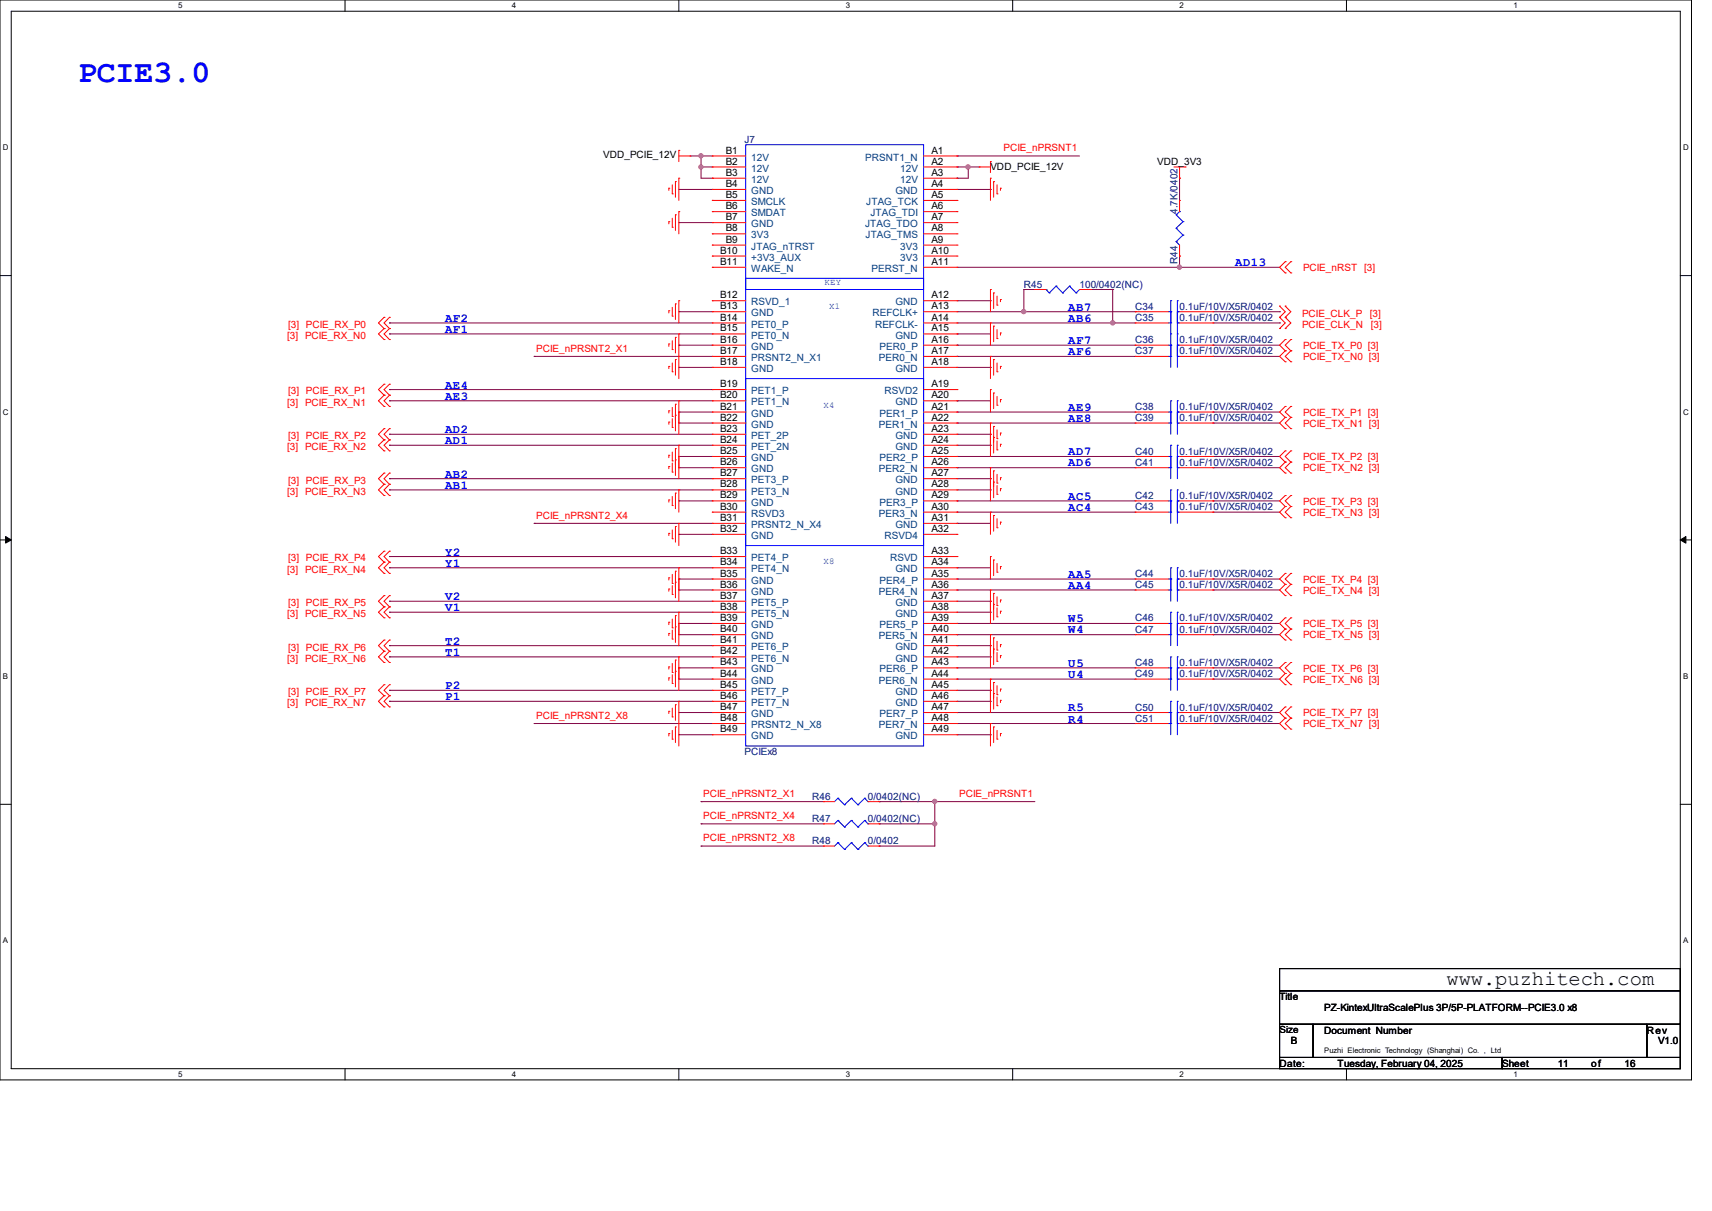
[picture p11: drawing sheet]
<svg xmlns="http://www.w3.org/2000/svg" width="297mm" height="210mm" viewBox="0 0 297 210" stroke-linecap="round" stroke-linejoin="round" font-family="sans-serif">
<path d="M0 0h293.5v187.3h-293.5zM1.9 1.9h289.6v183.4h-289.6z" fill="none" stroke="#000" stroke-width=".17"/>
<g fill="#fff">
<path d="M30.9 .2h.8v1.5h-.8z"/>
<path d="M30.9 185.5h.8v1.6h-.8z"/>
</g>
<path d="M59.9 0v1.9M59.9 185.3v2" fill="none" stroke="#000" stroke-width=".17"/>
<g fill="#fff">
<path d="M88.8 .2h.8v1.5h-.8z"/>
<path d="M88.8 185.5h.8v1.6h-.8z"/>
</g>
<path d="M117.8 0v1.9M117.8 185.3v2" fill="none" stroke="#000" stroke-width=".17"/>
<g fill="#fff">
<path d="M146.7 .2h.8v1.5h-.8z"/>
<path d="M146.7 185.5h.8v1.6h-.8z"/>
</g>
<path d="M175.7 0v1.9M175.7 185.3v2" fill="none" stroke="#000" stroke-width=".17"/>
<g fill="#fff">
<path d="M204.6 .2h.8v1.5h-.8z"/>
<path d="M204.6 185.5h.8v1.6h-.8z"/>
</g>
<path d="M233.6 0v1.9M233.6 185.3v2" fill="none" stroke="#000" stroke-width=".17"/>
<g fill="#fff">
<path d="M262.6 .2h.7v1.5h-.7z"/>
<path d="M262.6 185.5h.7v1.6h-.7z"/>
<path d="M.5 24.8h1v1.6h-1z"/>
<path d="M292 24.8h1v1.6h-1z"/>
<path d="M.5 70.7h1v1.5h-1z"/>
<path d="M292 70.7h1v1.5h-1z"/>
</g>
<path d="M0 47.8h1.9M291.5 47.8h2" fill="none" stroke="#000" stroke-width=".17"/>
<g fill="#fff">
<path d="M.5 116.5h.9v1.6h-.9z"/>
<path d="M292 116.5h.9v1.6h-.9z"/>
</g>
<path d="M0 93.6h1.9M291.5 93.6h2" fill="none" stroke="#000" stroke-width=".17"/>
<path d="M1 93l.9 .6-.9 .6zM291.5 93.6l1-.6v1.2z" fill="#000" stroke="#000" stroke-width=".17"/>
<g fill="#fff">
<path d="M.5 162.4h.9v1.5h-.9z"/>
<path d="M292 162.4h.9v1.5h-.9z"/>
</g>
<path d="M0 139.5h1.9M291.5 139.5h2M222 168h69.5v3.8h-69.5zM222 171.8h69.5v5.8h-69.5zM222 177.6h5.8v5.8h-5.8zM227.8 177.6h57.9v5.8h-57.9zM285.7 177.6h5.8v5.8h-5.8zM222 183.4h38.6v1.9h-38.6zM260.6 183.4h30.9v1.9h-30.9z" fill="none" stroke="#000" stroke-width=".17"/>
<g fill="none" stroke="#800040" stroke-width=".17">
<path d="M117.8 32.9h.1M117.8 38.6h.1M117.8 32.9h5.8M117.8 38.6h5.8M119.7 27.1h3.9M121.6 29h.1M121.6 27.1h.1M121.6 29h2M121.6 27.1v3.8h2M123.6 30.9h.1M166 29h.1M166 30.9h.1"/>
<path d="M166 27.1h.1M166 32.9h5.8M166 29h3.9M166 27.1h21.3M168 29h.1M168 29v1.9h-2M171.8 32.9h.1M204.6 30.9h.1M204.6 30.9v3.9M67.6 57.9h.1M67.6 56h.1M67.6 57.9h56"/>
<path d="M67.6 56h56M117.8 54.1h.1M117.8 59.9h.1M117.8 54.1h5.8M117.8 59.9h5.8M166 57.9h.1M166 59.9h.1M166 57.9h5.8M166 52.2h5.8M166 54.1h30.9M166 59.9h30.9M166 56h30.9"/>
<path d="M166 46.4h56M171.8 52.2h.1M177.6 54.1h.1M177.6 50.2h.1M177.6 50.2v3.9M177.6 50.2h1.9M189.2 50.2h.1M189.2 50.2h3.8M193 56h.1M193 50.2h.1M193 50.2v5.8M196.9 54.1h.1"/>
<path d="M204.6 46.4h.1M204.6 44.4h.1M204.6 44.4v2M210.4 59.9h.1M210.4 54.1h11.6M210.4 59.9h11.6M210.4 56h11.6M222 54.1h.1M222 56h.1M67.6 67.6h.1M67.6 69.5h.1M67.6 75.3h.1"/>
<path d="M67.6 77.2h.1M67.6 77.2h56M67.6 75.3h56M67.6 69.5h56M67.6 67.6h56M92.7 61.8h.1M92.7 61.8h30.9M117.8 63.7h.1M117.8 71.5h.1M117.8 73.4h.1M117.8 79.2h.1M117.8 63.7h5.8"/>
<path d="M117.8 71.5h5.8M117.8 73.4h5.8M117.8 79.2h5.8M166 69.5h.1M166 61.8h.1M166 73.4h.1M166 71.5h.1M166 79.2h.1M166 77.2h5.8M166 75.3h5.8M166 69.5h5.8M166 63.7h5.8"/>
<path d="M166 71.5h30.9M166 73.4h30.9M166 79.2h30.9M166 61.8h30.9M171.8 77.2h.1M171.8 75.3h.1M171.8 63.7h.1M210.4 61.8h.1M210.4 71.5h.1M210.4 73.4h.1M210.4 79.2h.1M210.4 71.5h11.6"/>
<path d="M210.4 73.4h11.6M210.4 79.2h11.6M210.4 61.8h11.6M67.6 83h.1M67.6 85h.1M67.6 96.5h.1M67.6 98.5h.1M67.6 98.5h56M67.6 85h56M67.6 83h56M67.6 96.5h56M92.7 90.8h.1"/>
<path d="M92.7 90.8h30.9M117.8 81.1h.1M117.8 92.7h.1M117.8 86.9h.1M117.8 81.1h5.8M117.8 92.7h5.8M117.8 86.9h5.8M166 90.8h.1M166 98.5h.1M166 81.1h.1M166 88.8h.1M166 86.9h.1"/>
<path d="M166 90.8h5.8M166 98.5h5.8M166 85h5.8M166 83h5.8M166 81.1h30.9M166 86.9h30.9M166 88.8h30.9M171.8 85h.1M171.8 83h.1M210.4 81.1h.1M210.4 88.8h.1M210.4 86.9h.1"/>
<path d="M210.4 81.1h11.6M210.4 86.9h11.6M210.4 88.8h11.6M67.6 113.9h.1M67.6 112h.1M67.6 119.7h.1M67.6 104.3h.1M67.6 106.2h.1M67.6 119.7h56M67.6 104.3h56M67.6 113.9h56M67.6 112h56"/>
<path d="M67.6 106.2h56M117.8 102.3h.1M117.8 100.4h.1M117.8 108.1h.1M117.8 110.1h.1M117.8 117.8h.1M117.8 115.8h.1M117.8 102.3h5.8M117.8 100.4h5.8M117.8 108.1h5.8M117.8 110.1h5.8M117.8 117.8h5.8"/>
<path d="M117.8 115.8h5.8M166 100.4h.1M166 102.3h.1M166 110.1h.1M166 108.1h.1M166 117.8h.1M166 115.8h.1M166 119.7h5.8M166 104.3h5.8M166 113.9h5.8M166 112h5.8M166 106.2h5.8"/>
<path d="M166 102.3h30.9M166 100.4h30.9M166 108.1h30.9M166 110.1h30.9M166 117.8h30.9M166 115.8h30.9M171.8 119.7h.1M171.8 104.3h.1M171.8 113.9h.1M171.8 112h.1M171.8 106.2h.1M210.4 102.3h.1"/>
<path d="M210.4 100.4h.1M210.4 110.1h.1M210.4 108.1h.1M210.4 117.8h.1M210.4 115.8h.1M210.4 102.3h11.6M210.4 100.4h11.6M210.4 108.1h11.6M210.4 110.1h11.6M210.4 117.8h11.6M210.4 115.8h11.6M67.6 121.6h.1"/>
<path d="M67.6 121.6h56M92.7 125.5h.1M92.7 125.5h30.9M117.8 127.4h.1M117.8 123.6h.1M117.8 127.4h5.8M117.8 123.6h5.8M121.6 139h.1M121.6 139h21.3M152.5 139h.1M152.5 139h27M162.2 139h.1"/>
<path d="M162.2 139v7.7h-9.7M166 125.5h.1M166 123.6h.1M166 127.4h5.8M166 121.6h5.8M166 123.6h30.9M166 125.5h30.9M171.8 127.4h.1M171.8 121.6h.1M210.4 125.5h.1M210.4 123.6h.1M210.4 123.6h11.6"/>
<path d="M210.4 125.5h11.6M121.6 146.7h.1M121.6 142.9h.1M121.6 146.7h21.3M121.6 142.9h21.3M152.5 146.7h.1M152.5 142.9h.1M152.5 142.9h9.7M162.2 142.9h.1"/>
</g>
<g fill="#f0f" stroke="#f0f" stroke-width=".17">
<circle cx="121.6" cy="29" r=".36"/>
<circle cx="121.6" cy="27" r=".36"/>
<circle cx="167.9" cy="29" r=".37"/>
<circle cx="193" cy="56" r=".37"/>
<circle cx="177.6" cy="54" r=".37"/>
<circle cx="162.2" cy="142.9" r=".36"/>
<circle cx="162.2" cy="139" r=".36"/>
<circle cx="204.6" cy="46.3" r=".36"/>
</g>
<g fill="none" stroke="#f00" stroke-width=".17">
<path d="M116 32.6h.1M116 38.4h.1M116 32.6v.4M116 38.4v.4M116.6 33.6h.1M116.6 39.4h.1M116.6 32v1.6M116.6 37.8v1.6M117.2 31.5h.1M117.2 37.3h.1M117.2 31.5v2.7M117.2 37.3v2.7"/>
<path d="M117.8 30.9h.1M117.8 36.7h.1M117.8 26.1h.1M117.8 26.1v1.9M117.8 30.9v3.9M117.8 36.7v3.9M117.8 27.1h1.9M119.7 27.1h.1M123.6 27.1h.1M123.6 29h.1M123.6 30.9h.1M123.6 32.9h.1"/>
<path d="M123.6 34.8h.1M123.6 36.7h.1M123.6 38.6h.1M123.6 27.1h5.8M123.6 29h5.8M123.6 30.9h5.8M123.6 32.9h5.8M123.6 34.8h5.8M123.6 36.7h5.8M123.6 38.6h5.8M160.2 27.1h5.8M160.2 29h5.8"/>
<path d="M160.2 30.9h5.8M160.2 32.9h5.8M160.2 34.8h5.8M160.2 36.7h5.8M160.2 38.6h5.8M166 27.1h.1M166 29h.1M166 30.9h.1M166 32.9h.1M166 34.8h.1M166 36.7h.1M166 38.6h.1"/>
<path d="M169.9 29h.1M169.9 29h1.9M171.8 30.9h.1M171.8 28h.1M171.8 28v1.9M171.8 30.9v3.9M172.4 31.5h.1M172.4 31.5v2.7M173 33.6h.1M173 32v1.6M173.6 32.6h.1M173.6 32.6v.4"/>
<path d="M203.7 29h1.9M204.6 30.9h.1M204.6 34.8h.1M204.6 29v1.9M204.6 34.8v1.9M205.6 29h.1M66.6 57h.1M66.6 58.9h.1M66.6 55h.1M66.6 57l-.9 .9 .9 1M66.6 55l-.9 1 .9 1M67.6 57h.1"/>
<path d="M67.6 58.9h.1M67.6 55h.1M67.6 57l-1 .9 1 1M67.6 55l-1 1 1 1M116 53.9h.1M116 59.6h.1M116 53.9v.4M116 59.6v.5M116.6 54.8h.1M116.6 53.3v1.5M116.6 59.1v1.5M117.2 52.7h.1"/>
<path d="M117.2 58.5h.1M117.2 52.7v2.7M117.2 58.5v2.7M117.8 52.2h.1M117.8 57.9h.1M117.8 52.2v3.8M117.8 57.9v7.8M123.6 40.6h.1M123.6 42.5h.1M123.6 44.4h.1M123.6 46.4h.1M123.6 52.2h.1"/>
<path d="M123.6 54.1h.1M123.6 56h.1M123.6 57.9h.1M123.6 59.9h.1M123.6 59.9h5.8M123.6 54.1h5.8M123.6 56h5.8M123.6 40.6h5.8M123.6 42.5h5.8M123.6 44.4h5.8M123.6 46.4h5.8M123.6 52.2h5.8"/>
<path d="M123.6 57.9h5.8M160.2 59.9h5.8M160.2 54.1h5.8M160.2 56h5.8M160.2 40.6h5.8M160.2 42.5h5.8M160.2 44.4h5.8M160.2 46.4h5.8M160.2 52.2h5.8M160.2 57.9h5.8M166 40.6h.1M166 42.5h.1"/>
<path d="M166 44.4h.1M166 46.4h.1M166 52.2h.1M166 54.1h.1M166 56h.1M166 57.9h.1M166 59.9h.1M171.8 56h.1M171.8 50.2h.1M171.8 50.2v3.9M171.8 56v3.9M172.4 56.6h.1"/>
<path d="M172.4 50.8h.1M172.4 50.8v2.7M172.4 56.6v2.7M173 58.7h.1M173 52.9h.1M173 51.4v1.5M173 57.1v1.6M173.6 57.7h.1M173.6 51.9h.1M173.6 51.9v.4M173.6 57.7v.4M179.5 50.2h.1"/>
<path d="M179.5 50.2h2M187.3 50.2h1.9M189.2 50.2h.1M196.9 59.9h.1M196.9 54.1h.1M196.9 56h.1M196.9 59.9h5.8M196.9 54.1h5.8M196.9 56h5.8M204.6 44.4h.1M204.6 42.5v1.9M204.6 59.9h5.8"/>
<path d="M204.6 54.1h5.8M204.6 56h5.8M210.4 59.9h.1M210.4 54.1h.1M210.4 56h.1M222 53.1h.1M222 55h.1M222 57h.1M222 53.1l1 1-1 .9M222 55l1 1-1 1M223 58.9h.1M223 53.1h.1"/>
<path d="M223 55h.1M223 57h.1M223 45.4h.1M223 47.3h.1M223 58.9l-1 1 1 .9M223 53.1l.9 1-.9 .9M223 55l.9 1-.9 1M223 45.4l-1 1 1 .9M223.9 58.9h.1M223.9 47.3h.1M223.9 45.4h.1M223.9 58.9l-.9 1 .9 .9"/>
<path d="M223.9 45.4l-.9 1 .9 .9M66.6 66.6h.1M66.6 68.5h.1M66.6 70.5h.1M66.6 76.3h.1M66.6 78.2h.1M66.6 74.3h.1M66.6 66.6l-.9 1 .9 .9M66.6 68.5l-.9 1 .9 1M66.6 76.3l-.9 .9 .9 1M66.6 74.3l-.9 1 .9 1M67.6 66.6h.1"/>
<path d="M67.6 68.5h.1M67.6 70.5h.1M67.6 76.3h.1M67.6 78.2h.1M67.6 74.3h.1M67.6 66.6l-1 1 1 .9M67.6 68.5l-1 1 1 1M67.6 76.3l-1 .9 1 1M67.6 74.3l-1 1 1 1M116 63.5h.1M116 71.2h.1M116 73.2h.1"/>
<path d="M116 79h.1M116 63.5v.4M116 71.2v.4M116 73.2v.4M116 79v.4M116.6 60.6h.1M116.6 64.5h.1M116.6 72.2h.1M116.6 74.1h.1M116.6 79.9h.1M116.6 62.9v1.6M116.6 70.7v1.5"/>
<path d="M116.6 72.6v1.5M116.6 78.4v1.5M117.2 62.4h.1M117.2 70.1h.1M117.2 72h.1M117.2 79.8h.1M117.2 77.8h.1M117.2 62.4v2.7M117.2 70.1v4.6M117.2 77.8v4.7M117.8 61.8h.1M117.8 69.5h.1"/>
<path d="M117.8 71.5h.1M117.8 79.2h.1M117.8 77.2h.1M117.8 69.5v5.8M117.8 77.2v5.8M123.6 61.8h.1M123.6 63.7h.1M123.6 67.6h.1M123.6 69.5h.1M123.6 71.5h.1M123.6 73.4h.1M123.6 75.3h.1"/>
<path d="M123.6 77.2h.1M123.6 79.2h.1M123.6 73.4h5.8M123.6 71.5h5.8M123.6 61.8h5.8M123.6 79.2h5.8M123.6 63.7h5.8M123.6 67.6h5.8M123.6 69.5h5.8M123.6 75.3h5.8M123.6 77.2h5.8M160.2 73.4h5.8"/>
<path d="M160.2 71.5h5.8M160.2 61.8h5.8M160.2 79.2h5.8M160.2 63.7h5.8M160.2 67.6h5.8M160.2 69.5h5.8M160.2 75.3h5.8M160.2 77.2h5.8M166 61.8h.1M166 63.7h.1M166 67.6h.1M166 69.5h.1"/>
<path d="M166 71.5h.1M166 73.4h.1M166 75.3h.1M166 77.2h.1M166 79.2h.1M171.8 75.3h.1M171.8 73.4h.1M171.8 61.8h.1M171.8 67.6h.1M171.8 61.8v3.9M171.8 67.6v3.9M171.8 73.4v5.8"/>
<path d="M172.4 75.9h.1M172.4 74h.1M172.4 62.4h.1M172.4 68.2h.1M172.4 62.4v2.7M172.4 68.2v2.7M172.4 74v4.6M173 78h.1M173 76.1h.1M173 64.5h.1M173 70.3h.1M173 62.9v1.6"/>
<path d="M173 68.7v1.6M173 74.5v1.6M173 76.5v1.5M173.6 77h.1M173.6 75.1h.1M173.6 63.5h.1M173.6 69.3h.1M173.6 63.5v.4M173.6 69.3v.4M173.6 75.1v.4M173.6 77v.4M196.9 73.4h.1"/>
<path d="M196.9 71.5h.1M196.9 61.8h.1M196.9 79.2h.1M196.9 73.4h5.8M196.9 71.5h5.8M196.9 61.8h5.8M196.9 79.2h5.8M204.6 73.4h5.8M204.6 71.5h5.8M204.6 61.8h5.8M204.6 79.2h5.8M210.4 73.4h.1"/>
<path d="M210.4 71.5h.1M210.4 61.8h.1M210.4 79.2h.1M223 60.8h.1M223 62.7h.1M223 70.5h.1M223 72.4h.1M223 74.3h.1M223 78.2h.1M223 60.8l-1 1 1 .9M223 70.5l-1 1 1 .9M223 72.4l-1 1 1 .9"/>
<path d="M223 78.2l-1 1 1 .9M223.9 60.8h.1M223.9 62.7h.1M223.9 72.4h.1M223.9 70.5h.1M223.9 74.3h.1M223.9 78.2h.1M223.9 60.8l-.9 1 .9 .9M223.9 70.5l-.9 1 .9 .9M223.9 72.4l-.9 1 .9 .9M223.9 78.2l-.9 1 .9 .9M66.6 84h.1"/>
<path d="M66.6 85.9h.1M66.6 82h.1M66.6 95.6h.1M66.6 97.5h.1M66.6 99.4h.1M66.6 84l-.9 1 .9 .9M66.6 82l-.9 1 .9 1M66.6 95.6l-.9 .9 .9 1M66.6 97.5l-.9 1 .9 .9M67.6 84h.1M67.6 85.9h.1M67.6 82h.1"/>
<path d="M67.6 95.6h.1M67.6 97.5h.1M67.6 99.4h.1M67.6 84l-1 1 1 .9M67.6 82l-1 1 1 1M67.6 95.6l-1 .9 1 1M67.6 97.5l-1 1 1 .9M116 80.9h.1M116 92.5h.1M116 86.7h.1M116 80.9v.4M116 86.7v.4"/>
<path d="M116 92.5v.4M116.6 81.9h.1M116.6 93.4h.1M116.6 87.7h.1M116.6 80.3v1.6M116.6 86.1v1.6M116.6 91.9v1.5M116.6 99.6v1.6M117.2 91.3h.1M117.2 85.5h.1M117.2 99.1h.1M117.2 85.5v2.7"/>
<path d="M117.2 91.3v2.7M117.2 99.1v4.6M117.8 90.8h.1M117.8 85h.1M117.8 98.5h.1M117.8 85v3.8M117.8 90.8v3.8M117.8 98.5v5.8M123.6 81.1h.1M123.6 83h.1M123.6 85h.1M123.6 86.9h.1"/>
<path d="M123.6 88.8h.1M123.6 90.8h.1M123.6 92.7h.1M123.6 96.5h.1M123.6 98.5h.1M123.6 86.9h5.8M123.6 81.1h5.8M123.6 83h5.8M123.6 85h5.8M123.6 88.8h5.8M123.6 90.8h5.8M123.6 92.7h5.8"/>
<path d="M123.6 96.5h5.8M123.6 98.5h5.8M160.2 86.9h5.8M160.2 81.1h5.8M160.2 83h5.8M160.2 85h5.8M160.2 88.8h5.8M160.2 90.8h5.8M160.2 92.7h5.8M160.2 96.5h5.8M160.2 98.5h5.8M166 81.1h.1"/>
<path d="M166 83h.1M166 85h.1M166 86.9h.1M166 88.8h.1M166 90.8h.1M166 92.7h.1M166 96.5h.1M166 98.5h.1M171.8 88.8h.1M171.8 96.5h.1M171.8 81.1h.1M171.8 83h.1"/>
<path d="M171.8 81.1v5.8M171.8 88.8v3.9M171.8 96.5v3.9M172.4 89.4h.1M172.4 97.1h.1M172.4 81.7h.1M172.4 83.6h.1M172.4 81.7v4.6M172.4 89.4v2.7M172.4 97.1v2.7M173 91.5h.1M173 99.2h.1"/>
<path d="M173 83.8h.1M173 85.7h.1M173 82.3v1.5M173 84.2v1.5M173 90v1.5M173 97.7v1.5M173.6 90.6h.1M173.6 98.3h.1M173.6 82.8h.1M173.6 84.8h.1M173.6 82.8v.4M173.6 84.8v.3"/>
<path d="M173.6 90.6v.3M173.6 98.3v.4M196.9 86.9h.1M196.9 81.1h.1M196.9 88.8h.1M196.9 86.9h5.8M196.9 81.1h5.8M196.9 88.8h5.8M204.6 86.9h5.8M204.6 81.1h5.8M204.6 88.8h5.8M210.4 86.9h.1"/>
<path d="M210.4 81.1h.1M210.4 88.8h.1M223 80.1h.1M223 82h.1M223 85.9h.1M223 87.8h.1M223 89.8h.1M223 99.4h.1M223 80.1l-1 1 1 .9M223 85.9l-1 1 1 .9M223 87.8l-1 1 1 1M223 99.4l-1 1 1 .9"/>
<path d="M223.9 80.1h.1M223.9 82h.1M223.9 87.8h.1M223.9 85.9h.1M223.9 89.8h.1M223.9 99.4h.1M223.9 80.1l-.9 1 .9 .9M223.9 85.9l-.9 1 .9 .9M223.9 87.8l-.9 1 .9 1M223.9 99.4l-.9 1 .9 .9M66.6 112.9h.1M66.6 114.9h.1"/>
<path d="M66.6 111h.1M66.6 118.7h.1M66.6 103.3h.1M66.6 105.2h.1M66.6 107.1h.1M66.6 112.9l-.9 1 .9 1M66.6 111l-.9 1 .9 .9M66.6 118.7l-.9 1 .9 .9M66.6 103.3l-.9 1 .9 .9M66.6 105.2l-.9 1 .9 .9M67.6 112.9h.1M67.6 114.9h.1"/>
<path d="M67.6 111h.1M67.6 118.7h.1M67.6 103.3h.1M67.6 105.2h.1M67.6 107.1h.1M67.6 112.9l-1 1 1 1M67.6 111l-1 1 1 .9M67.6 118.7l-1 1 1 .9M67.6 103.3l-1 1 1 .9M67.6 105.2l-1 1 1 .9M116 100.2h.1M116 102.2h.1"/>
<path d="M116 109.9h.1M116 107.9h.1M116 115.7h.1M116 117.6h.1M116 100.2v.4M116 102.2v.3M116 107.9v.4M116 109.9v.3M116 115.7v.3M116 117.6v.4M116.6 101.2h.1M116.6 103.1h.1"/>
<path d="M116.6 110.8h.1M116.6 108.9h.1M116.6 116.6h.1M116.6 118.5h.1M116.6 101.6v1.5M116.6 107.4v1.5M116.6 109.3v1.5M116.6 115.1v1.5M116.6 117v1.5M117.2 101h.1M117.2 108.7h.1M117.2 106.8h.1"/>
<path d="M117.2 114.5h.1M117.2 116.4h.1M117.2 106.8v4.6M117.2 114.5v4.6M117.8 100.4h.1M117.8 108.1h.1M117.8 106.2h.1M117.8 113.9h.1M117.8 115.8h.1M117.8 106.2v5.8M117.8 113.9v5.8M123.6 100.4h.1"/>
<path d="M123.6 102.3h.1M123.6 104.3h.1M123.6 106.2h.1M123.6 108.1h.1M123.6 110.1h.1M123.6 112h.1M123.6 113.9h.1M123.6 115.8h.1M123.6 117.8h.1M123.6 119.7h.1M123.6 115.8h5.8M123.6 110.1h5.8"/>
<path d="M123.6 102.3h5.8M123.6 117.8h5.8M123.6 100.4h5.8M123.6 104.3h5.8M123.6 106.2h5.8M123.6 108.1h5.8M123.6 112h5.8M123.6 113.9h5.8M123.6 119.7h5.8M160.2 115.8h5.8M160.2 110.1h5.8M160.2 102.3h5.8"/>
<path d="M160.2 117.8h5.8M160.2 100.4h5.8M160.2 104.3h5.8M160.2 106.2h5.8M160.2 108.1h5.8M160.2 112h5.8M160.2 113.9h5.8M160.2 119.7h5.8M166 100.4h.1M166 102.3h.1M166 104.3h.1M166 106.2h.1"/>
<path d="M166 108.1h.1M166 110.1h.1M166 112h.1M166 113.9h.1M166 115.8h.1M166 117.8h.1M166 119.7h.1M171.8 119.7h.1M171.8 110.1h.1M171.8 112h.1M171.8 117.8h.1M171.8 104.3h.1"/>
<path d="M171.8 102.3h.1M171.8 102.3v5.8M171.8 110.1v5.7M171.8 117.8v5.8M172.4 110.6h.1M172.4 112.6h.1M172.4 118.4h.1M172.4 104.8h.1M172.4 102.9h.1M172.4 102.9v4.6M172.4 110.6v4.7M172.4 118.4v4.6"/>
<path d="M173 112.7h.1M173 114.7h.1M173 107h.1M173 105h.1M173 103.5v1.5M173 105.4v1.6M173 111.2v1.5M173 113.2v1.5M173 118.9v1.6M173.6 111.8h.1M173.6 113.7h.1M173.6 119.5h.1"/>
<path d="M173.6 106h.1M173.6 104.1h.1M173.6 104.1v.3M173.6 106v.4M173.6 111.8v.4M173.6 113.7v.4M173.6 119.5v.4M196.9 115.8h.1M196.9 110.1h.1M196.9 102.3h.1M196.9 117.8h.1M196.9 108.1h.1"/>
<path d="M196.9 100.4h.1M196.9 115.8h5.8M196.9 110.1h5.8M196.9 102.3h5.8M196.9 117.8h5.8M196.9 100.4h5.8M196.9 108.1h5.8M204.6 115.8h5.8M204.6 110.1h5.8M204.6 102.3h5.8M204.6 117.8h5.8M204.6 100.4h5.8"/>
<path d="M204.6 108.1h5.8M210.4 115.8h.1M210.4 110.1h.1M210.4 102.3h.1M210.4 117.8h.1M210.4 108.1h.1M210.4 100.4h.1M223 101.3h.1M223 103.3h.1M223 109.1h.1M223 111h.1M223 107.1h.1"/>
<path d="M223 116.8h.1M223 118.7h.1M223 114.9h.1M223 101.3l-1 1 1 1M223 109.1l-1 1 1 .9M223 107.1l-1 1 1 1M223 116.8l-1 1 1 .9M223 114.9l-1 .9 1 1M223.9 103.3h.1M223.9 101.3h.1M223.9 111h.1M223.9 109.1h.1"/>
<path d="M223.9 107.1h.1M223.9 118.7h.1M223.9 116.8h.1M223.9 114.9h.1M223.9 101.3l-.9 1 .9 1M223.9 109.1l-.9 1 .9 .9M223.9 107.1l-.9 1 .9 1M223.9 116.8l-.9 1 .9 .9M223.9 114.9l-.9 .9 .9 1M66.6 120.6h.1M66.6 122.6h.1M66.6 120.6l-.9 1 .9 1"/>
<path d="M67.6 120.6h.1M67.6 122.6h.1M67.6 120.6l-1 1 1 1M116 127.2h.1M116 123.4h.1M116 123.4v.3M116 127.2v.4M116.6 128.2h.1M116.6 124.3h.1M116.6 122.8v1.5M116.6 126.7v1.5M117.2 126.1h.1"/>
<path d="M117.2 122.2h.1M117.2 122.2v2.7M117.2 126.1v2.7M117.8 125.5h.1M117.8 121.6h.1M117.8 121.6v7.8M123.6 121.6h.1M123.6 123.6h.1M123.6 125.5h.1M123.6 127.4h.1M123.6 123.6h5.8M123.6 121.6h5.8"/>
<path d="M123.6 125.5h5.8M123.6 127.4h5.8M142.9 139h.1M142.9 139h1.9M150.6 139h1.9M152.5 139h.1M160.2 123.6h5.8M160.2 121.6h5.8M160.2 125.5h5.8M160.2 127.4h5.8M166 121.6h.1M166 123.6h.1"/>
<path d="M166 125.5h.1M166 127.4h.1M171.8 125.5h.1M171.8 125.5v3.9M172.4 120.3h.1M172.4 126.1h.1M172.4 126.1v2.7M173 122.4h.1M173 128.2h.1M173 120.5h.1M173 120.9v1.5M173 126.7v1.5"/>
<path d="M173.6 121.5h.1M173.6 127.2h.1M173.6 121.5v.3M173.6 127.2v.4M196.9 123.6h.1M196.9 125.5h.1M196.9 123.6h5.8M196.9 125.5h5.8M204.6 123.6h5.8M204.6 125.5h5.8M210.4 123.6h.1M210.4 125.5h.1"/>
<path d="M223 122.6h.1M223 124.5h.1M223 126.4h.1M223 122.6l-1 1 1 .9M223 124.5l-1 1 1 .9M223.9 124.5h.1M223.9 122.6h.1M223.9 126.4h.1M223.9 122.6l-.9 1 .9 .9M223.9 124.5l-.9 1 .9 .9M142.9 142.9h.1M142.9 146.7h.1"/>
<path d="M142.9 142.9h1.9M142.9 146.7h1.9M150.6 142.9h1.9M150.6 146.7h1.9M152.5 142.9h.1M152.5 146.7h.1"/>
</g>
<g fill="none" stroke="#00f" stroke-width=".17">
<path d="M129.4 25.1h30.8v69.5h-30.8zM204 39.6h.1M204 37.3h.1M204 39.6l1.2 1.2M204 37.3l1.2 1.1M204.6 36.7h.1M204.6 36.7l-.6 .6M205.2 38.4h.1M205.2 38.4l-1.2 1.2M129.4 48.3h30.8v1.9h-30.8zM181.5 50.2h.1M181.5 50.2l.5 .6"/>
<path d="M182 50.8h.1M183.2 49.6h.1M183.2 49.6l1.2 1.2M183.2 49.6l-1.2 1.2M184.4 50.8h.1M185.5 49.6h.1M185.5 49.6l1.2 1.2M185.5 49.6l-1.1 1.2M186.7 50.8h.1M187.3 50.2l-.6 .6M202.7 59.9h.4M202.7 54.1h.4"/>
<path d="M202.7 56h.4M203.1 57.9h.1M203.1 59.9h.1M203.1 52.2h.1M203.1 54.1h.1M203.1 56h.1M203.1 52.2v11.5M204 41.9h.1M204 41.9l.6 .6M204.3 57.9h.1M204.3 59.9h.1M204.3 52.2h.1"/>
<path d="M204.3 54.1h.1M204.3 56h.1M204.3 52.2v11.5M204.3 59.9h.3M204.3 54.1h.3M204.3 56h.3M205.2 40.8h.1M205.2 40.8l-1.2 1.1M129.4 65.7h30.8v63.7h-30.8zM202.7 73.4h.4M202.7 71.5h.4M202.7 61.8h.4"/>
<path d="M202.7 79.2h.4M203.1 71.5h.1M203.1 73.4h.1M203.1 79.2h.1M203.1 69.5h.1M203.1 61.8h.1M203.1 77.2h.1M203.1 69.5v5.8M203.1 77.2v5.8M204.3 71.5h.1M204.3 73.4h.1M204.3 79.2h.1"/>
<path d="M204.3 69.5h.1M204.3 61.8h.1M204.3 77.2h.1M204.3 69.5v5.8M204.3 77.2v5.8M204.3 73.4h.3M204.3 71.5h.3M204.3 61.8h.3M204.3 79.2h.3M202.7 86.9h.4M202.7 81.1h.4M202.7 88.8h.4"/>
<path d="M203.1 85h.1M203.1 86.9h.1M203.1 81.1h.1M203.1 88.8h.1M203.1 98.5h.1M203.1 85v5.8M203.1 98.5v5.8M204.3 85h.1M204.3 86.9h.1M204.3 81.1h.1M204.3 88.8h.1M204.3 98.5h.1"/>
<path d="M204.3 85v5.8M204.3 98.5v5.8M204.3 86.9h.3M204.3 81.1h.3M204.3 88.8h.3M202.7 115.8h.4M202.7 110.1h.4M202.7 102.3h.4M202.7 117.8h.4M202.7 108.1h.4M202.7 100.4h.4M203.1 113.9h.1"/>
<path d="M203.1 115.8h.1M203.1 108.1h.1M203.1 110.1h.1M203.1 100.4h.1M203.1 102.3h.1M203.1 117.8h.1M203.1 106.2h.1M203.1 106.2v5.8M203.1 113.9v5.8M204.3 113.9h.1M204.3 115.8h.1M204.3 108.1h.1"/>
<path d="M204.3 110.1h.1M204.3 100.4h.1M204.3 102.3h.1M204.3 117.8h.1M204.3 106.2h.1M204.3 106.2v5.8M204.3 113.9v5.8M204.3 115.8h.3M204.3 110.1h.3M204.3 102.3h.3M204.3 117.8h.3M204.3 108.1h.3"/>
<path d="M204.3 100.4h.3M145.4 138.4h.1M145.4 138.4l-.6 .6M145.4 138.4l1.1 1.2M146.5 139.6h.1M147.7 138.4h.1M147.7 138.4l-1.2 1.2M147.7 138.4l1.1 1.2M148.8 139.6h.1M150 138.4h.1M150 138.4l-1.2 1.2M150 138.4l.6 .6"/>
<path d="M150.6 139h.1M202.7 123.6h.4M202.7 125.5h.4M203.1 121.6h.1M203.1 123.6h.1M203.1 125.5h.1M203.1 121.6v5.8M204.3 121.6h.1M204.3 123.6h.1M204.3 125.5h.1M204.3 121.6v5.8M204.3 123.6h.3"/>
<path d="M204.3 125.5h.3M145.4 142.3h.1M145.4 146.1h.1M145.4 142.3l-.6 .6M145.4 142.3l1.1 1.1M145.4 146.1l-.6 .6M145.4 146.1l1.1 1.2M146.5 143.4h.1M146.5 147.3h.1M147.7 142.3h.1M147.7 146.1h.1M147.7 142.3l-1.2 1.1"/>
<path d="M147.7 142.3l1.1 1.1M147.7 146.1l-1.2 1.2M147.7 146.1l1.1 1.2M148.8 143.4h.1M148.8 147.3h.1M150 142.3h.1M150 146.1h.1M150 142.3l-1.2 1.1M150 142.3l.6 .6M150 146.1l-1.2 1.2M150 146.1l.6 .6M150.6 142.9h.1"/>
<path d="M150.6 146.7h.1"/>
</g>
<text font-size="5.5" fill="#00f" x="13.5" y="14.2">PCIE3.0</text>
<text font-size="3.6" x="251" y="170.8">www.puzhitech.com</text>
<g font-size="2.1" fill="#00f">
<text x="214.3" y="46.1">AD13</text>
<text x="185.3" y="53.9">AB7</text>
<text x="77.2" y="55.8">AF2</text>
<text x="77.2" y="57.7">AF1</text>
<text x="185.3" y="55.8">AB6</text>
<text x="185.3" y="59.6">AF7</text>
<text x="185.3" y="61.6">AF6</text>
<text x="77.2" y="67.4">AE4</text>
<text x="77.2" y="69.3">AE3</text>
<text x="185.3" y="71.2">AE9</text>
<text x="77.2" y="75.1">AD2</text>
<text x="77.2" y="77">AD1</text>
<text x="185.3" y="73.2">AE8</text>
<text x="77.2" y="82.8">AB2</text>
<text x="185.3" y="79">AD7</text>
<text x="185.3" y="80.9">AD6</text>
<text x="77.2" y="84.8">AB1</text>
<text x="185.3" y="86.7">AC5</text>
<text x="185.3" y="88.6">AC4</text>
<text x="77.2" y="96.4">Y2</text>
<text x="77.2" y="98.3">Y1</text>
<text x="185.3" y="100.2">AA5</text>
<text x="77.2" y="104.1">V2</text>
<text x="77.2" y="106">V1</text>
<text x="185.3" y="102.2">AA4</text>
<text x="185.3" y="107.9">W5</text>
<text x="77.2" y="111.8">T2</text>
<text x="77.2" y="113.7">T1</text>
<text x="185.3" y="109.9">W4</text>
<text x="77.2" y="119.5">P2</text>
<text x="185.3" y="115.7">U5</text>
<text x="185.3" y="117.6">U4</text>
<text x="77.2" y="121.5">P1</text>
<text x="185.3" y="123.4">R5</text>
<text x="185.3" y="125.3">R4</text>
</g>
<g font-size="1.7">
<text x="104.6" y="27.5">VDD_PCIE_12V</text>
<text x="125.9" y="26.6">B1</text>
<text x="125.9" y="28.5">B2</text>
<text x="161.6" y="26.6">A1</text>
<text x="161.6" y="28.5">A2</text>
<text x="171.8" y="29.4">VDD_PCIE_12V</text>
<text x="200.8" y="28.7">VDD_3V3</text>
<text x="125.9" y="30.5">B3</text>
<text x="125.9" y="32.4">B4</text>
<text x="125.9" y="34.3">B5</text>
<text x="161.6" y="30.5">A3</text>
<text x="161.6" y="32.4">A4</text>
<text x="161.6" y="34.3">A5</text>
<text x="125.9" y="36.3">B6</text>
<text x="125.9" y="38.2">B7</text>
<text x="125.9" y="40.1">B8</text>
<text x="161.6" y="36.3">A6</text>
<text x="161.6" y="38.2">A7</text>
<text x="161.6" y="40.1">A8</text>
<text x="124.9" y="44">B10</text>
<text x="124.9" y="45.9">B11</text>
<text x="125.9" y="42.1">B9</text>
<text x="161.6" y="42.1">A9</text>
<text x="161.6" y="44">A10</text>
<text x="161.6" y="45.9">A11</text>
<text x="124.9" y="51.7">B12</text>
<text x="124.9" y="53.6">B13</text>
<text x="161.6" y="51.7">A12</text>
<text x="161.6" y="53.6">A13</text>
<text x="124.9" y="55.6">B14</text>
<text x="124.9" y="57.5">B15</text>
<text x="124.9" y="59.4">B16</text>
<text x="161.6" y="55.6">A14</text>
<text x="161.6" y="57.5">A15</text>
<text x="161.6" y="59.4">A16</text>
<text x="124.9" y="61.4">B17</text>
<text x="124.9" y="63.3">B18</text>
<text x="161.6" y="61.4">A17</text>
<text x="161.6" y="63.3">A18</text>
<text x="124.9" y="67.1">B19</text>
<text x="124.9" y="69.1">B20</text>
<text x="124.9" y="71">B21</text>
<text x="161.6" y="67.1">A19</text>
<text x="161.6" y="69.1">A20</text>
<text x="161.6" y="71">A21</text>
<text x="124.9" y="72.9">B22</text>
<text x="124.9" y="74.9">B23</text>
<text x="124.9" y="76.8">B24</text>
<text x="161.6" y="72.9">A22</text>
<text x="161.6" y="74.9">A23</text>
<text x="161.6" y="76.8">A24</text>
<text x="124.9" y="78.7">B25</text>
<text x="124.9" y="80.7">B26</text>
<text x="124.9" y="82.6">B27</text>
<text x="161.6" y="78.7">A25</text>
<text x="161.6" y="80.7">A26</text>
<text x="161.6" y="82.6">A27</text>
<text x="124.9" y="84.5">B28</text>
<text x="124.9" y="86.4">B29</text>
<text x="124.9" y="88.4">B30</text>
<text x="161.6" y="84.5">A28</text>
<text x="161.6" y="86.4">A29</text>
<text x="161.6" y="88.4">A30</text>
<text x="124.9" y="90.3">B31</text>
<text x="124.9" y="92.2">B32</text>
<text x="161.6" y="90.3">A31</text>
<text x="161.6" y="92.2">A32</text>
<text x="124.9" y="96.1">B33</text>
<text x="124.9" y="98">B34</text>
<text x="124.9" y="100">B35</text>
<text x="124.9" y="101.9">B36</text>
<text x="161.6" y="96.1">A33</text>
<text x="161.6" y="98">A34</text>
<text x="161.6" y="100">A35</text>
<text x="161.6" y="101.9">A36</text>
<text x="124.9" y="103.8">B37</text>
<text x="124.9" y="105.7">B38</text>
<text x="124.9" y="107.7">B39</text>
<text x="161.6" y="103.8">A37</text>
<text x="161.6" y="105.7">A38</text>
<text x="161.6" y="107.7">A39</text>
<text x="124.9" y="109.6">B40</text>
<text x="124.9" y="111.5">B41</text>
<text x="124.9" y="113.5">B42</text>
<text x="161.6" y="109.6">A40</text>
<text x="161.6" y="111.5">A41</text>
<text x="161.6" y="113.5">A42</text>
<text x="124.9" y="115.4">B43</text>
<text x="124.9" y="117.3">B44</text>
<text x="124.9" y="119.3">B45</text>
<text x="161.6" y="115.4">A43</text>
<text x="161.6" y="117.3">A44</text>
<text x="161.6" y="119.3">A45</text>
<text x="124.9" y="121.2">B46</text>
<text x="124.9" y="123.1">B47</text>
<text x="124.9" y="125">B48</text>
<text x="161.6" y="121.2">A46</text>
<text x="161.6" y="123.1">A47</text>
<text x="161.6" y="125">A48</text>
<text x="124.9" y="127">B49</text>
<text x="161.6" y="127">A49</text>
<text x="222" y="173.4">Title</text>
<text x="222" y="179.2">Size</text>
<text x="229.7" y="175.3">PZ-KintexUltraScalePlus 3P/5P-PLATFORM--PCIE3.0 x8</text>
<text x="229.7" y="179.2">Document Number</text>
<text x="285.7" y="179.2">Rev</text>
<text x="222" y="185">Date:</text>
<text x="223.9" y="181.1">B</text>
<text x="232.1" y="185">Tuesday, February 04, 2025</text>
<text x="260.6" y="185">Sheet</text>
<text x="270.2" y="185">11</text>
<text x="276.1" y="185">of</text>
<text x="281.8" y="185">16</text>
<text x="287.6" y="181.1">V1.0</text>
</g>
<g font-size="1.7" fill="#000080">
<text x="129.2" y="24.8">J7</text>
<text x="204.3" y="37.1" transform="rotate(-90 204.3 37.1)">4.7K/0402</text>
<text x="204.3" y="45.8" transform="rotate(-90 204.3 45.8)">R44</text>
<text x="177.6" y="49.9">R45</text>
<text x="187.3" y="49.9">100/0402(NC)</text>
<text x="196.9" y="53.8">C34</text>
<text x="204.6" y="53.8">0.1uF/10V/X5R/0402</text>
<text x="196.9" y="59.5">C36</text>
<text x="196.9" y="55.7">C35</text>
<text x="204.6" y="59.5">0.1uF/10V/X5R/0402</text>
<text x="204.6" y="55.7">0.1uF/10V/X5R/0402</text>
<text x="196.9" y="61.5">C37</text>
<text x="204.6" y="61.5">0.1uF/10V/X5R/0402</text>
<text x="196.9" y="71.1">C38</text>
<text x="204.6" y="71.1">0.1uF/10V/X5R/0402</text>
<text x="196.9" y="73.1">C39</text>
<text x="204.6" y="73.1">0.1uF/10V/X5R/0402</text>
<text x="196.9" y="80.8">C41</text>
<text x="196.9" y="78.8">C40</text>
<text x="204.6" y="80.8">0.1uF/10V/X5R/0402</text>
<text x="204.6" y="78.8">0.1uF/10V/X5R/0402</text>
<text x="196.9" y="86.6">C42</text>
<text x="196.9" y="88.5">C43</text>
<text x="204.6" y="86.6">0.1uF/10V/X5R/0402</text>
<text x="204.6" y="88.5">0.1uF/10V/X5R/0402</text>
<text x="196.9" y="100.1">C44</text>
<text x="204.6" y="100.1">0.1uF/10V/X5R/0402</text>
<text x="196.9" y="102">C45</text>
<text x="196.9" y="107.8">C46</text>
<text x="204.6" y="102">0.1uF/10V/X5R/0402</text>
<text x="204.6" y="107.8">0.1uF/10V/X5R/0402</text>
<text x="196.9" y="109.7">C47</text>
<text x="204.6" y="109.7">0.1uF/10V/X5R/0402</text>
<text x="196.9" y="115.5">C48</text>
<text x="196.9" y="117.4">C49</text>
<text x="204.6" y="115.5">0.1uF/10V/X5R/0402</text>
<text x="204.6" y="117.4">0.1uF/10V/X5R/0402</text>
<text x="196.9" y="123.2">C50</text>
<text x="196.9" y="125.2">C51</text>
<text x="204.6" y="123.2">0.1uF/10V/X5R/0402</text>
<text x="204.6" y="125.2">0.1uF/10V/X5R/0402</text>
<text x="129.2" y="131">PCIEx8</text>
<text x="140.9" y="142.5">R47</text>
<text x="140.9" y="138.7">R46</text>
<text x="150.6" y="142.5">0/0402(NC)</text>
<text x="150.6" y="138.7">0/0402(NC)</text>
<text x="140.9" y="146.4">R48</text>
<text x="150.6" y="146.4">0/0402</text>
</g>
<g font-size="1.7" fill="#004080">
<text x="130.3" y="27.9">12V</text>
<text x="130.3" y="29.8">12V</text>
<text x="150.1" y="27.9">PRSNT1_N</text>
<text x="156.2" y="29.8">12V</text>
<text x="130.3" y="31.7">12V</text>
<text x="130.3" y="33.7">GND</text>
<text x="130.3" y="35.6">SMCLK</text>
<text x="150.3" y="35.6">JTAG_TCK</text>
<text x="155.4" y="33.7">GND</text>
<text x="156.2" y="31.7">12V</text>
<text x="130.3" y="37.5">SMDAT</text>
<text x="130.3" y="39.4">GND</text>
<text x="130.3" y="41.4">3V3</text>
<text x="150.1" y="39.4">JTAG_TDO</text>
<text x="150.2" y="41.4">JTAG_TMS</text>
<text x="151" y="37.5">JTAG_TDI</text>
<text x="130.3" y="43.3">JTAG_nTRST</text>
<text x="130.3" y="45.2">+3V3_AUX</text>
<text x="130.3" y="47.2">WAKE_N</text>
<text x="151.2" y="47.2">PERST_N</text>
<text x="156.2" y="43.3">3V3</text>
<text x="156.2" y="45.2">3V3</text>
<text x="130.3" y="53">RSVD_1</text>
<text x="155.4" y="53">GND</text>
<text x="130.3" y="54.9">GND</text>
<text x="130.3" y="56.8">PET0_P</text>
<text x="130.3" y="58.7">PET0_N</text>
<text x="151.4" y="54.9">REFCLK+</text>
<text x="151.8" y="56.8">REFCLK-</text>
<text x="155.4" y="58.7">GND</text>
<text x="130.3" y="60.7">GND</text>
<text x="130.3" y="62.6">PRSNT2_N_X1</text>
<text x="130.3" y="64.5">GND</text>
<text x="152.5" y="62.6">PER0_N</text>
<text x="152.6" y="60.7">PER0_P</text>
<text x="155.4" y="64.5">GND</text>
<text x="130.3" y="68.4">PET1_P</text>
<text x="130.3" y="70.3">PET1_N</text>
<text x="153.5" y="68.4">RSVD2</text>
<text x="155.4" y="70.3">GND</text>
<text x="130.3" y="72.3">GND</text>
<text x="130.3" y="74.2">GND</text>
<text x="130.3" y="76.1">PET_2P</text>
<text x="152.5" y="74.2">PER1_N</text>
<text x="152.6" y="72.3">PER1_P</text>
<text x="155.4" y="76.1">GND</text>
<text x="130.3" y="78">PET_2N</text>
<text x="130.3" y="80">GND</text>
<text x="130.3" y="81.9">GND</text>
<text x="130.3" y="83.8">PET3_P</text>
<text x="152.5" y="81.9">PER2_N</text>
<text x="152.6" y="80">PER2_P</text>
<text x="155.4" y="78">GND</text>
<text x="155.4" y="83.8">GND</text>
<text x="130.3" y="85.8">PET3_N</text>
<text x="130.3" y="87.7">GND</text>
<text x="130.3" y="89.6">RSVD3</text>
<text x="152.5" y="89.6">PER3_N</text>
<text x="152.6" y="87.7">PER3_P</text>
<text x="155.4" y="85.8">GND</text>
<text x="130.3" y="91.6">PRSNT2_N_X4</text>
<text x="130.3" y="93.5">GND</text>
<text x="153.5" y="93.5">RSVD4</text>
<text x="155.4" y="91.6">GND</text>
<text x="130.3" y="97.3">PET4_P</text>
<text x="130.3" y="99.3">PET4_N</text>
<text x="130.3" y="101.2">GND</text>
<text x="152.6" y="101.2">PER4_P</text>
<text x="154.4" y="97.3">RSVD</text>
<text x="155.4" y="99.3">GND</text>
<text x="130.3" y="103.1">GND</text>
<text x="130.3" y="105.1">PET5_P</text>
<text x="130.3" y="107">PET5_N</text>
<text x="152.5" y="103.1">PER4_N</text>
<text x="155.4" y="105.1">GND</text>
<text x="155.4" y="107">GND</text>
<text x="130.3" y="108.9">GND</text>
<text x="130.3" y="110.9">GND</text>
<text x="130.3" y="112.8">PET6_P</text>
<text x="152.5" y="110.9">PER5_N</text>
<text x="152.6" y="108.9">PER5_P</text>
<text x="155.4" y="112.8">GND</text>
<text x="130.3" y="114.7">PET6_N</text>
<text x="130.3" y="116.6">GND</text>
<text x="130.3" y="118.6">GND</text>
<text x="152.5" y="118.6">PER6_N</text>
<text x="152.6" y="116.6">PER6_P</text>
<text x="155.4" y="114.7">GND</text>
<text x="130.3" y="120.5">PET7_P</text>
<text x="130.3" y="122.4">PET7_N</text>
<text x="130.3" y="124.4">GND</text>
<text x="152.6" y="124.4">PER7_P</text>
<text x="155.4" y="120.5">GND</text>
<text x="155.4" y="122.4">GND</text>
<text x="130.3" y="126.3">PRSNT2_N_X8</text>
<text x="130.3" y="128.2">GND</text>
<text x="152.5" y="126.3">PER7_N</text>
<text x="155.4" y="128.2">GND</text>
</g>
<g font-size="1.7" fill="#f00">
<text x="174.1" y="26.2">PCIE_nPRSNT1</text>
<text x="226.1" y="47">PCIE_nRST</text>
<text x="236.7" y="47">[3]</text>
<text x="49.8" y="58.8">[3] PCIE_RX_N0</text>
<text x="50" y="56.9">[3] PCIE_RX_P0</text>
<text x="225.9" y="54.9">PCIE_CLK_P</text>
<text x="225.9" y="56.9">PCIE_CLK_N</text>
<text x="237.7" y="54.9">[3]</text>
<text x="237.8" y="56.9">[3]</text>
<text x="93" y="61">PCIE_nPRSNT2_X1</text>
<text x="226.1" y="60.5">PCIE_TX_P0 [3]</text>
<text x="226.1" y="62.4">PCIE_TX_N0 [3]</text>
<text x="49.8" y="70.4">[3] PCIE_RX_N1</text>
<text x="50" y="68.4">[3] PCIE_RX_P1</text>
<text x="50" y="76.2">[3] PCIE_RX_P2</text>
<text x="226.1" y="72.1">PCIE_TX_P1 [3]</text>
<text x="226.1" y="74">PCIE_TX_N1 [3]</text>
<text x="49.8" y="78.1">[3] PCIE_RX_N2</text>
<text x="50" y="83.9">[3] PCIE_RX_P3</text>
<text x="226.1" y="79.8">PCIE_TX_P2 [3]</text>
<text x="226.1" y="81.7">PCIE_TX_N2 [3]</text>
<text x="49.8" y="85.8">[3] PCIE_RX_N3</text>
<text x="93" y="90">PCIE_nPRSNT2_X4</text>
<text x="226.1" y="87.5">PCIE_TX_P3 [3]</text>
<text x="226.1" y="89.4">PCIE_TX_N3 [3]</text>
<text x="49.8" y="99.3">[3] PCIE_RX_N4</text>
<text x="50" y="97.4">[3] PCIE_RX_P4</text>
<text x="226.1" y="101">PCIE_TX_P4 [3]</text>
<text x="49.8" y="107">[3] PCIE_RX_N5</text>
<text x="50" y="105.1">[3] PCIE_RX_P5</text>
<text x="226.1" y="103">PCIE_TX_N4 [3]</text>
<text x="50" y="112.8">[3] PCIE_RX_P6</text>
<text x="226.1" y="110.7">PCIE_TX_N5 [3]</text>
<text x="226.1" y="108.8">PCIE_TX_P5 [3]</text>
<text x="49.8" y="114.8">[3] PCIE_RX_N6</text>
<text x="226.1" y="118.4">PCIE_TX_N6 [3]</text>
<text x="226.1" y="116.5">PCIE_TX_P6 [3]</text>
<text x="49.8" y="122.5">[3] PCIE_RX_N7</text>
<text x="50" y="120.5">[3] PCIE_RX_P7</text>
<text x="93" y="124.7">PCIE_nPRSNT2_X8</text>
<text x="226.1" y="124.2">PCIE_TX_P7 [3]</text>
<text x="226.1" y="126.2">PCIE_TX_N7 [3]</text>
<text x="122" y="142.1">PCIE_nPRSNT2_X4</text>
<text x="122" y="138.2">PCIE_nPRSNT2_X1</text>
<text x="166.4" y="138.2">PCIE_nPRSNT1</text>
<text x="122" y="145.9">PCIE_nPRSNT2_X8</text>
</g>
<g font-size="1.6" fill="#00f">
<text x="143" y="49.5">KEY</text>
<text x="143.8" y="53.6">X1</text>
<text x="142.9" y="70.7">X4</text>
<text x="142.9" y="97.7">X8</text>
</g>
<g font-size="1.4">
<text x="30.9" y="1.4">5</text>
<text x="88.8" y="1.4">4</text>
<text x="146.7" y="1.4">3</text>
<text x="204.6" y="1.4">2</text>
<text x="262.6" y="1.4">1</text>
<text x=".5" y="26.1">D</text>
<text x="292" y="26.1">D</text>
<text x=".5" y="71.9">C</text>
<text x="292" y="71.9">C</text>
<text x=".5" y="117.8">B</text>
<text x="292" y="117.8">B</text>
<text x=".5" y="163.6">A</text>
<text x="292" y="163.6">A</text>
<text x="30.9" y="186.8">5</text>
<text x="88.8" y="186.8">4</text>
<text x="146.7" y="186.8">3</text>
<text x="204.6" y="186.8">2</text>
<text x="262.6" y="186.8">1</text>
</g>
<text font-size="1.3" x="229.7" y="182.7">Puzhi Electronic Technology (Shanghai) Co. , Ltd</text>
</svg>
